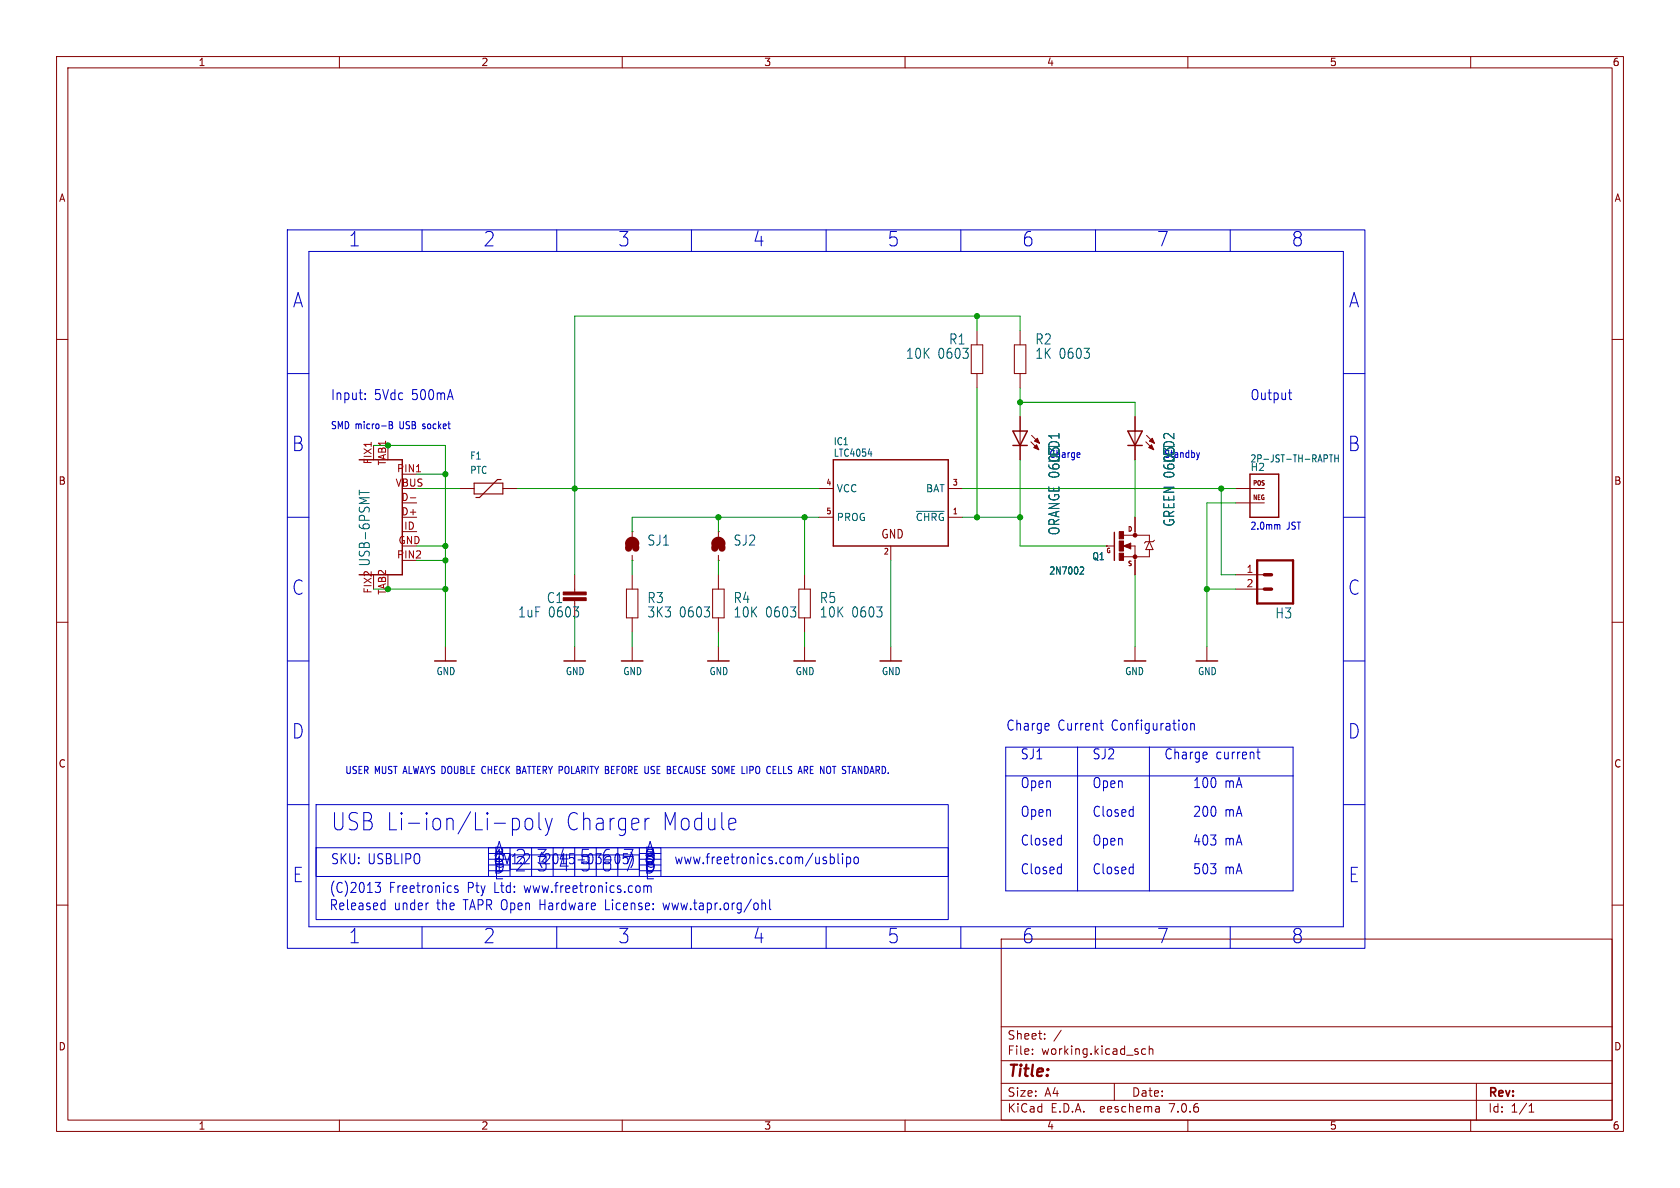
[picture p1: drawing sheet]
<svg xmlns="http://www.w3.org/2000/svg" width="297mm" height="210mm" viewBox="0 0 297 210" stroke-linecap="round" stroke-linejoin="round" font-family="sans-serif">
<g fill="none" stroke="#840000" stroke-width=".18">
<path d="M10 10h277v190h-277zM12 12h273v186h-273zM60 10v2M110 10v2M160 10v2M210 10v2M260 10v2M10 60h2M172.7 58.4v2.6M180.3 58.4v2.6M285 60h2M171.7 61h2v5h-2z"/>
<path d="M172.7 66v2.6M179.3 61h2.1v5h-2.1zM180.3 66v2.6M180.3 73.7v7.6M182.2 78.1l1.4 1.4M182.4 77l1.4 1.4M200.7 73.7v7.6M202.6 78.1l1.4 1.4M202.7 77l1.4 1.4M71.1 88.9h2.6M71.1 94h2.6M81.3 86.4h2.5"/>
<path d="M88.9 86.4h2.5M111.8 99.1h.1M111.8 94h.1M111.8 94v.9M111.8 98.2v.9M127 99.1h.1M127 94h.1M127 94v.9M127 98.2v.9M144.8 91.4h2.5M144.8 86.4h2.5M157.5 96.5v2.6"/>
<path d="M167.6 91.4h2.6M167.6 86.4h2.6M195.6 96.5h.1M195.6 96.5h1.4M198.6 96.5l1.3-.5v1zM198.7 94.6h4.5v1.2M199.8 96.5h.9v5.1M200.7 91.4v3.2M203.2 97.2v1.2h-4.6M203.2 95.8l.6 1.4h-1.2zM204.1 95.5l-.3 .3h-1.2l-.3 .2M218.4 88.9h5.1"/>
<path d="M218.4 86.4h5.1M10 110h2M78.7 114.3v2.5M101.6 101.6v3M101.6 106.2v3M101.6 114.3v2.5M110.7 104.1h2.1v5.1h-2.1zM111.8 101.6v2.5M111.8 109.2v2.6M111.8 114.3v2.5M126 104.1h2v5.1h-2zM127 101.6v2.5"/>
<path d="M127 109.2v2.6M127 114.3v2.5M141.2 104.1h2.1v5.1h-2.1zM142.2 101.6v2.5M142.2 109.2v2.6M142.2 114.3v2.5M157.5 114.3v2.5M200.7 114.3v2.5M213.4 114.3v2.5M218.4 104.1h5.1M218.4 101.6h5.1M285 110h2"/>
<path d="M10 160h2M285 160h2M177 166h108v32h-108zM60 198v2M110 198v2M160 198v2M177 194.5h108M177 191.5h108M177 187.5h108M177 181.5h108M182.5 186.3v.1M182.5 185.5v.1"/>
<path d="M184.7 183.6v.1M184.7 182.8v.1M187.6 182.1l-1.3 2M197 191.5v3M202.5 185.5l-.4-.1-.3 .3v.4l.2 .2h.5M203.2 185.5l.2-.1 .3 .1 .1 .9M203.2 184.9v1.5M204.9 195.7l.1 .9M205 196.5l-.2 .1M205 196h-.2M210 198v2M260 198v2"/>
<path d="M261 191.5v6.5M270.3 196.6h.9M270.3 195.5l.4-.4v1.5"/>
</g>
<g fill="none" stroke="#840000" stroke-width=".25">
<path d="M179.1 78.7h2.5M179.1 76.2h2.5l-1.3 2.5zM199.4 78.7h2.5M199.4 76.2h2.5l-1.2 2.5zM63.5 81.3h7.6v20.3h-7.6M147.3 81.3h20.3v15.2h-20.3zM197 94.1v5M221 83.8h5.1v7.6h-5.1zM76.8 116.8h3.8M99.7 116.8h3.8M109.9 116.8h3.8M125.1 116.8h3.8"/>
<path d="M140.3 116.8h3.8M155.6 116.8h3.8M198.8 116.8h3.8M211.5 116.8h3.8"/>
</g>
<path d="M72.5 88h1M73.6 83.4h.8" fill="none" stroke="#a90000" stroke-width=".18"/>
<path d="M63.5 86.6v.9M63.5 87.1h1.8M153.5 80.2h.6M162 90.4h4.9M234.5 80.4l.2 .2-.2 .5M235 80.4h.6M235.3 80.4v1.3M236 80.4v1.3M236 81h.6M236.6 80.4v1.3M191.1 100.2l.4 .1 .1 .3-.7 .9h.7" fill="none" stroke="#006464" stroke-width=".18"/>
<g fill="#840000" stroke="#840000" stroke-width=".18">
<path d="M197.9 97.8h.7v1.3h-.7z"/>
<path d="M197.9 95.6h.7v1.8h-.7z"/>
<path d="M197.9 94h.7v1.3h-.7z"/>
<path d="M99.6 104.6h4v.6h-4z"/>
<path d="M99.6 105.7h4v.5h-4z"/>
<path d="M182.9 78l.5-.5 .4 .9z"/>
<path d="M182.8 79.1l.5-.5 .3 .9z"/>
<path d="M203.2 78l.5-.5 .4 .9z"/>
<path d="M203.1 79.1l.5-.5 .4 .9z"/>
<circle cx="200.7" cy="98.4" r=".33"/>
<circle cx="200.7" cy="94.6" r=".33"/>
</g>
<path d="M199.8 96.3l-.9 .2 .9 .3v-.3h-.3" fill="none" stroke="#840000" stroke-width=".3"/>
<path d="M111.1 96.9a.64 .64 0 0 1 .7-.6 .64 .64 0 0 1 .6 .6M111.1 96.1a.64 .64 0 0 1 .7-.6 .64 .64 0 0 1 .6 .6M126.4 96.9a.64 .64 0 0 1 .6-.6 .64 .64 0 0 1 .6 .6M126.4 96.1a.64 .64 0 0 1 .6-.6 .64 .64 0 0 1 .6 .6" fill="none" stroke="#840000" stroke-width="1.3"/>
<path d="M83.8 85.4h5.1v1.9h-5.1zM88.6 84.8h-.7l-3.1 3.1h-.7" fill="none" stroke="#840000" stroke-width=".2"/>
<path d="M222.2 99.1h6.4v7.6h-6.4z" fill="none" stroke="#840000" stroke-width=".41"/>
<path d="M223.5 101.6h1.3M223.5 104.1h1.3" fill="none" stroke="#840000" stroke-width=".61"/>
<g fill="none" stroke="#0000c2" stroke-width=".18">
<path d="M50.8 40.6h190.5v127h-190.5zM54.6 44.5h182.9v119.3h-182.9zM74.6 40.6v3.9M98.4 40.6v3.9M122.2 40.6v3.9M146 40.6v3.9M169.9 40.6v3.9M193.7 40.6v3.9M217.5 40.6v3.9M50.8 66h3.8M64.6 70.5v.1M64.6 69.5v.2"/>
<path d="M68.8 74.5h.4l.2 .3-.2 .3 .2 .1v.3l-.2 .3h-.4zM68.8 75.1h.4M227.8 69.5h.5M228.1 70.6h.2M237.5 66h3.8M50.8 91.4h3.8M190.9 80.1v.2l-.5 .1M212.1 80l-.3 .9M226 92.7l.3 .2v.7M237.5 91.4h3.8M50.8 116.8h3.8M237.5 116.8h3.8"/>
<path d="M177.8 137.2h50.8M177.8 132.1h50.8v25.4h-50.8zM190.5 132.1v25.4M194.5 127.9h.5M194.7 129l.3 .1M203.2 132.1v25.4M209.7 128l.2 .2v.5l-.2 .3M210.5 128a.37 .37 0 0 1 .6 0v1.1M210.5 127.9v1.2M222.2 133h.6M222.4 132.4v1.5l.1 .2h.3M50.8 142.2h3.8"/>
<path d="M55.9 142.2h111.7v12.7h-111.7zM55.9 149.9h111.7v12.7h-111.7zM66.3 156h1l-.5 .7a.41 .41 0 0 1 .5 .3l-.2 .7-.6 .1M67.6 159.6l.5 .1M68.1 159v1.8M80.9 156.7l-.3-.1a.31 .31 0 0 0-.2 .3 .31 .31 0 0 0 .2 .3h.2a.31 .31 0 0 1 .2 .3 .31 .31 0 0 1-.2 .3l-.4-.1M86.4 149.9h30.4v5h-30.4zM90.2 151.1h22.8M90.2 153.7h22.8M90.6 144.7v3M90.6 144.8l.2-.1h.5l.3 .1 .2 .4v.9l-.2 .4-.3 .2h-.5l-.2-.2M93.1 144.8a.67 .67 0 0 1 1.1 .4v.9a.68 .68 0 0 1-.7 .6 .68 .68 0 0 1-.7-.6v-.9z"/>
<path d="M94 151.1v3.8M95.3 143.6v2.7l.1 .2 .3 .2M96.4 144.7l.6 2M97 146.7l-.2 .7-.4 .3M97.6 144.7l-.6 2M101.6 151.1v3.8M109.2 151.1v3.8M113.8 156.6v1.2M114.5 156.8v1M114.8 144.7h-.3l-.3 .2M115.1 156.8v1M129.7 144.7l.3 .1 .1 .6-1.3 .3"/>
<path d="M130 146.5l-.3 .2M134.7 159.8a.37 .37 0 0 1 .6-.1v1.1M134.7 159v1.8M136.1 159v1.6l.2 .2M146.8 150.9v1.8M146.8 151.6l.4-.1 .3 .3v.5l-.1 .3h-.6M148.2 150.9v1.5l.2 .3M148.9 150.9v.2M148.9 151.5v1.2M149.7 151.6l.4-.1 .3 .3v.5l-.2 .3h-.5M149.7 151.5v1.8M151.1 151.6a.39 .39 0 0 1 .7 .2l-.1 .7a.39 .39 0 0 1-.4 .2 .39 .39 0 0 1-.3-.4v-.5z"/>
<path d="M237.5 142.2h3.8M68.1 160.7l-.5 .1M74.6 163.8v3.8M98.4 163.8v3.8M122.2 163.8v3.8M146 163.8v3.8M169.9 163.8v3.8M193.7 163.8v3.8M217.5 163.8v3.8"/>
</g>
<g fill="none" stroke="#009600" stroke-width=".18">
<path d="M172.7 55.9v2.5M180.3 58.4v-2.5h-78.7v45.7M66 78.7h12.7v35.6M172.7 68.6v22.8M180.3 68.6v5.1M180.3 71.1h20.4v2.6M73.7 86.4h7.6M73.7 96.5h5M73.7 99.1h5M73.7 83.8h5M91.4 86.4h53.4M111.8 99.1v2.5"/>
<path d="M127 91.4v2.6M127 99.1v2.5M142.2 91.4v10.2M144.8 91.4h-33v2.6M157.5 99.1v15.2M170.2 86.4h48.2M170.2 91.4h10.1M180.3 81.3v15.2h15.3M200.7 81.3v10.1M215.9 86.4v15.2h2.5M218.4 88.9h-5v25.4M66 104.1h12.7"/>
<path d="M101.6 109.2v5.1M111.8 111.8v2.5M127 111.8v2.5M142.2 111.8v2.5M200.7 101.6v12.7M213.4 104.1h5"/>
</g>
<g fill="#009600" stroke="#009600" stroke-width=".18">
<circle cx="180.3" cy="71.1" r=".46"/>
<circle cx="127" cy="91.4" r=".46"/>
<circle cx="142.2" cy="91.4" r=".46"/>
<circle cx="172.7" cy="55.9" r=".46"/>
<circle cx="172.7" cy="91.4" r=".46"/>
<circle cx="180.3" cy="91.4" r=".46"/>
<circle cx="215.9" cy="86.4" r=".46"/>
<circle cx="213.4" cy="104.1" r=".46"/>
<circle cx="78.7" cy="83.8" r=".46"/>
<circle cx="78.7" cy="96.5" r=".46"/>
<circle cx="78.7" cy="99.1" r=".46"/>
<circle cx="78.7" cy="104.1" r=".46"/>
<circle cx="101.6" cy="86.4" r=".46"/>
<circle cx="68.6" cy="78.7" r=".46"/>
<circle cx="68.6" cy="104.1" r=".46"/>
</g>
<g font-size="4.2" fill="#0000c2">
<text x="58.4" y="147.1">USB Li-ion/Li-poly</text>
<text x="99.8" y="147.1">Charger</text>
<text x="116.7" y="147.1">Module</text>
</g>
<g font-size="3.5" fill="#0000c2">
<text x="61.6" y="43.8">1</text>
<text x="85.4" y="43.8">2</text>
<text x="109.2" y="43.8">3</text>
<text x="133.1" y="43.8">4</text>
<text x="156.9" y="43.8">5</text>
<text x="180.7" y="43.8">6</text>
<text x="204.5" y="43.8">7</text>
<text x="228.3" y="43.8">8</text>
<text x="51.7" y="54.6">A</text>
<text x="238.4" y="54.6">A</text>
<text x="51.6" y="80">B</text>
<text x="238.3" y="80">B</text>
<text x="51.6" y="105.4">C</text>
<text x="238.3" y="105.4">C</text>
<text x="51.6" y="130.8">D</text>
<text x="238.3" y="130.8">D</text>
<text x="87.1" y="154.7">D</text>
<text x="87.1" y="152.6">B</text>
<text x="87.2" y="153">1</text>
<text x="87.2" y="155.7">E</text>
<text x="87.3" y="151.6">A</text>
<text x="91" y="153">2</text>
<text x="94.8" y="153">3</text>
<text x="98.6" y="153">4</text>
<text x="98.6" y="154.3">4</text>
<text x="102.4" y="153">5</text>
<text x="106.2" y="153">6</text>
<text x="106.2" y="154.3">6</text>
<text x="110" y="153">7</text>
<text x="113.8" y="152.6">B</text>
<text x="113.8" y="154.3">8</text>
<text x="113.9" y="155.7">E</text>
<text x="114" y="151.6">A</text>
<text x="51.7" y="156.2">E</text>
<text x="238.4" y="156.2">E</text>
<text x="61.6" y="167">1</text>
<text x="85.4" y="167">2</text>
<text x="109.2" y="167">3</text>
<text x="133.1" y="167">4</text>
<text x="156.9" y="167">5</text>
<text x="180.7" y="167">6</text>
<text x="204.5" y="167">7</text>
<text x="228.3" y="167">8</text>
</g>
<text font-size="2.8" fill="#840000" x="178" y="190.9">Title:</text>
<g font-size="2.5" fill="#006464">
<text x="160.1" y="63.6">10K</text>
<text x="165.8" y="63.6">0603</text>
<text x="167.7" y="61.1">R1</text>
<text x="182.9" y="61.1">R2</text>
<text x="182.9" y="63.6">1K 0603</text>
<text x="187.5" y="82" transform="rotate(-90 187.5 82)">LED1</text>
<text x="207.8" y="82" transform="rotate(-90 207.8 82)">LED2</text>
<text x="207.8" y="84.6" transform="rotate(-90 207.8 84.6)">0603</text>
<text x="187.5" y="94.7" transform="rotate(-90 187.5 94.7)">ORANGE 0603</text>
<text x="207.8" y="93.2" transform="rotate(-90 207.8 93.2)">GREEN</text>
<text x="65.6" y="100.2" transform="rotate(-90 65.6 100.2)">USB-6PSMT</text>
<text x="114.4" y="96.7">SJ1</text>
<text x="129.6" y="96.7">SJ2</text>
<text x="96.6" y="106.8">C1</text>
<text x="114.4" y="106.8">R3</text>
<text x="129.6" y="106.8">R4</text>
<text x="144.8" y="106.8">R5</text>
<text x="91.5" y="109.4">1uF</text>
<text x="96.9" y="109.4">0603</text>
<text x="114.4" y="109.4">3K3</text>
<text x="120.1" y="109.4">0603</text>
<text x="129.6" y="109.4">10K</text>
<text x="135.3" y="109.4">0603</text>
<text x="144.8" y="109.4">10K</text>
<text x="150.5" y="109.4">0603</text>
<text x="225.4" y="109.5">H3</text>
</g>
<g font-size="2.5" fill="#0000c2">
<text x="58.4" y="70.9">Input:</text>
<text x="66.1" y="70.9">5Vdc</text>
<text x="72.8" y="70.9">500mA</text>
<text x="221" y="70.9">Output</text>
<text x="177.8" y="129.3">Charge</text>
<text x="187" y="129.3">Current</text>
<text x="196.5" y="129.3">Configuration</text>
<text x="180.3" y="134.4">SJ1</text>
<text x="193" y="134.4">SJ2</text>
<text x="205.7" y="134.4">Charge</text>
<text x="214.9" y="134.4">current</text>
<text x="180.3" y="139.5">Open</text>
<text x="193" y="139.5">Open</text>
<text x="210.8" y="139.5">100</text>
<text x="216.4" y="139.5">mA</text>
<text x="180.3" y="144.5">Open</text>
<text x="180.3" y="149.6">Closed</text>
<text x="193" y="144.5">Closed</text>
<text x="193" y="149.6">Open</text>
<text x="210.8" y="149.6">403</text>
<text x="210.8" y="144.5">200</text>
<text x="216.4" y="149.6">mA</text>
<text x="216.4" y="144.5">mA</text>
<text x="58.4" y="152.9">SKU: USBLIPO</text>
<text x="119.1" y="152.9">www.freetronics.com/usblipo</text>
<text x="180.3" y="154.7">Closed</text>
<text x="193" y="154.7">Closed</text>
<text x="210.8" y="154.7">503</text>
<text x="216.4" y="154.7">mA</text>
<text x="58.2" y="161">Released</text>
<text x="58.2" y="158">(C)2013</text>
<text x="68.8" y="158">Freetronics</text>
<text x="69.6" y="161">under</text>
<text x="77.3" y="161">the</text>
<text x="82.1" y="161">TAPR Open</text>
<text x="82.7" y="158">Pty</text>
<text x="87.5" y="158">Ltd:</text>
<text x="93" y="158">www.freetronics.com</text>
<text x="95.8" y="161">Hardware</text>
<text x="107.5" y="161">License:</text>
<text x="118" y="161">www.tapr.org/ohl</text>
</g>
<g font-size="2.1" fill="#840000">
<text x="155.7" y="95.4">GND</text>
<text x="178" y="184">Sheet:</text>
<text x="178" y="186.7">File:</text>
<text x="184.1" y="186.7">working.kicad_sch</text>
<text x="178" y="196.9">KiCad</text>
<text x="178" y="194.1">Size:</text>
<text x="184.7" y="194.1">A4</text>
<text x="185.7" y="196.9">E.D.A.</text>
<text x="194.6" y="196.9">eeschema</text>
<text x="200" y="194.1">Date:</text>
<text x="207" y="196.9">7.0.6</text>
<text x="263" y="194.3">Rev:</text>
<text x="263" y="196.9">Id:</text>
<text x="267.1" y="196.9">1/1</text>
</g>
<g font-size="1.8" fill="#840000">
<text x="35" y="11.9">1</text>
<text x="85" y="11.9">2</text>
<text x="135" y="11.9">3</text>
<text x="185" y="11.9">4</text>
<text x="235" y="11.9">5</text>
<text x="285" y="11.9">6</text>
<text x="10.3" y="35.9">A</text>
<text x="285.3" y="35.9">A</text>
<text x="10.3" y="85.9">B</text>
<text x="285.3" y="85.9">B</text>
<text x="10.3" y="135.9">C</text>
<text x="285.3" y="135.9">C</text>
<text x="10.3" y="185.9">D</text>
<text x="285.3" y="185.9">D</text>
<text x="35" y="199.9">1</text>
<text x="85" y="199.9">2</text>
<text x="135" y="199.9">3</text>
<text x="185" y="199.9">4</text>
<text x="235" y="199.9">5</text>
<text x="285" y="199.9">6</text>
</g>
<g font-size="1.8" fill="#0000c2">
<text x="58.4" y="76">SMD micro-B</text>
<text x="70.8" y="76">USB socket</text>
<text x="205.7" y="81">Standby</text>
<text x="221" y="93.7">2.0mm</text>
<text x="227.5" y="93.7">JST</text>
<text x="61" y="136.9">USER MUST ALWAYS DOUBLE CHECK BATTERY POLARITY BEFORE USE BECAUSE SOME LIPO CELLS ARE NOT STANDARD.</text>
</g>
<g font-size="1.8" fill="#a90000">
<text x="65.8" y="82.2" transform="rotate(-90 65.8 82.2)">FIX1</text>
<text x="68.3" y="82.4" transform="rotate(-90 68.3 82.4)">TAB1</text>
<text x="70.1" y="83.6">PIN1</text>
<text x="69.8" y="86.1">VBUS</text>
<text x="70.9" y="88.6">D-</text>
<text x="70.9" y="91.2">D+</text>
<text x="71.4" y="93.7">ID</text>
<text x="70.1" y="98.8">PIN2</text>
<text x="70.4" y="96.3">GND</text>
<text x="220.3" y="101.3">1</text>
<text x="65.8" y="105" transform="rotate(-90 65.8 105)">FIX2</text>
<text x="68.3" y="105.2" transform="rotate(-90 68.3 105.2)">TAB2</text>
<text x="220.3" y="103.9">2</text>
</g>
<g font-size="1.8" fill="#006464">
<text x="83" y="81.4">F1</text>
<text x="83" y="84">PTC</text>
<text x="147.3" y="78.9">IC1</text>
<text x="147.3" y="80.9">LTC4054</text>
<text x="185.4" y="81">Charge</text>
<text x="221" y="82">2P-JST-TH-RAPTH</text>
<text x="221" y="83.5">H2</text>
<text x="147.8" y="87.2">VCC</text>
<text x="163.6" y="87.2">BAT</text>
<text x="147.8" y="92.3">PROG</text>
<text x="161.8" y="92.3">~{CHRG}</text>
<text x="185.4" y="101.8">2N7002</text>
<text x="193" y="99.2">Q1</text>
<text x="77.1" y="119.5">GND</text>
<text x="99.9" y="119.5">GND</text>
<text x="110.1" y="119.5">GND</text>
<text x="125.3" y="119.5">GND</text>
<text x="140.6" y="119.5">GND</text>
<text x="155.8" y="119.5">GND</text>
<text x="198.8" y="119.5">GND</text>
<text x="211.7" y="119.5">GND</text>
</g>
<g font-size="1.4" fill="#840000">
<text x="146" y="86">4</text>
<text x="168.3" y="86">3</text>
<text x="146" y="91.1">5</text>
<text x="168.3" y="91.1">1</text>
<text x="156.1" y="98.2">2</text>
</g>
<g font-size="1.1" fill="#840000">
<text x="221.4" y="88.6">NEG</text>
<text x="221.4" y="86">POS</text>
<text x="199.3" y="94.2">D</text>
<text x="195.5" y="98">G</text>
<text x="199.3" y="100.3">S</text>
</g>
</svg>
